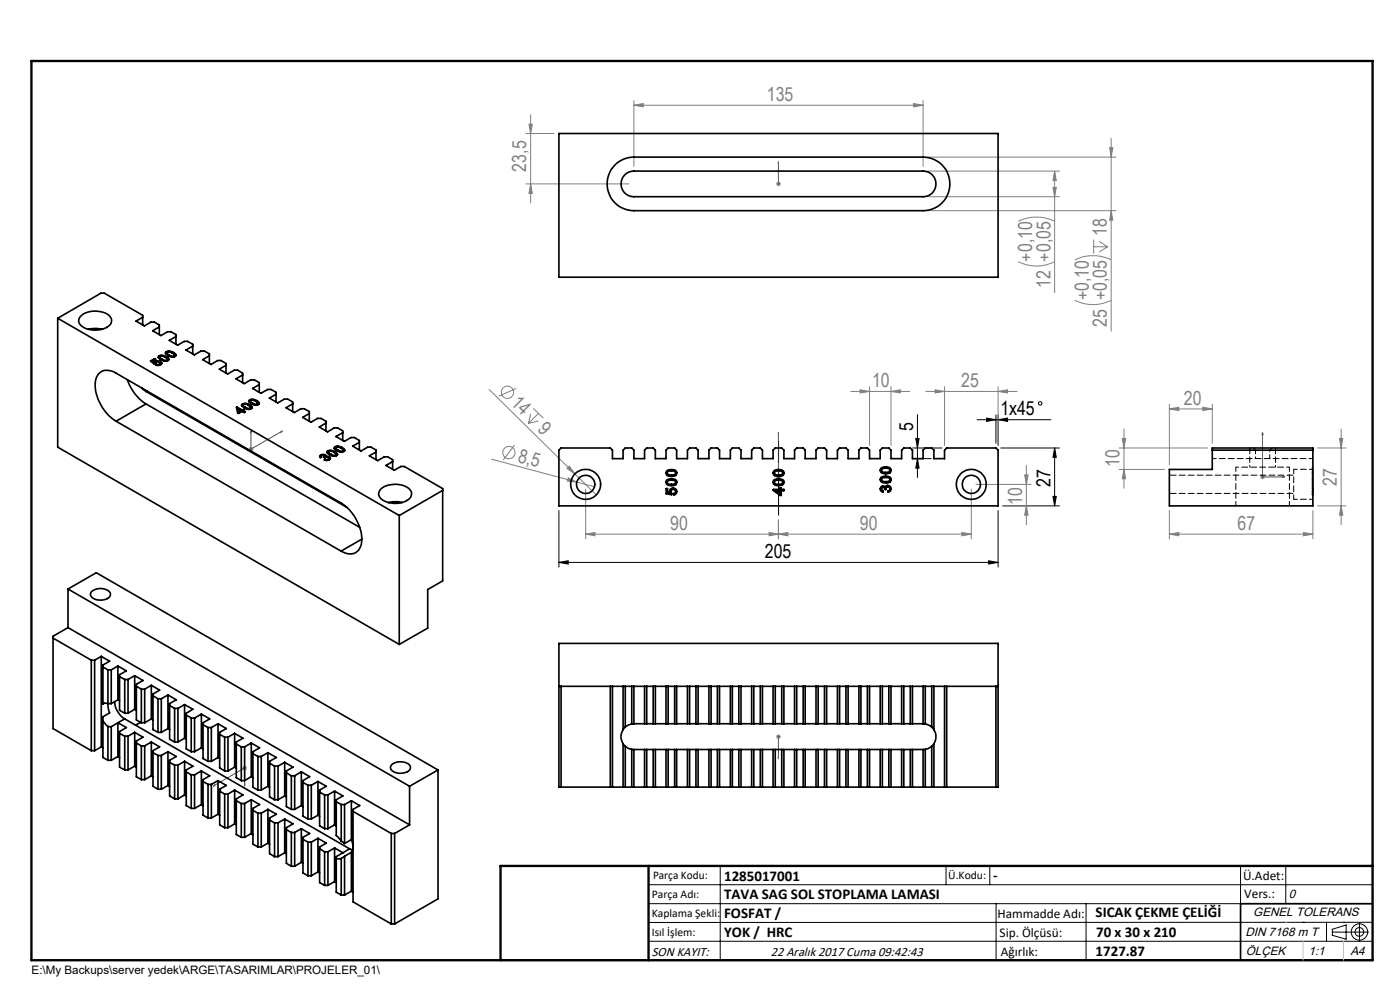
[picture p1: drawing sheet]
<svg xmlns="http://www.w3.org/2000/svg" width="297mm" height="210mm" viewBox="0 0 297 210" stroke-linecap="round" stroke-linejoin="round" font-family="sans-serif">
<g fill="none" stroke="#000" stroke-width=".21">
<path d="M193.6 97.3h4M193.6 95h6.2M194.3 93h.7l-.4 2zM194.6 87.9v13.4M194.6 97.3l.4 2h-.7zM207.3 89h15.7M209.3 88.7l2 .3-2 .4zM211.3 88v6M211.7 89l2-.3v.7zM211.7 88v6.5M212.3 95h12.5M223.7 95v12.3"/>
<path d="M223.7 95l.4 2h-.7zM118.6 119.3l1.9-.4v.8zM118.6 108.3v12M118.6 119.3h93.1M209.7 118.9l2 .4-2 .4zM211.7 108.3v12M212.7 107.3h12.1M223.4 105.3h.7l-.4 2zM137.6 187.7h153.6M137.6 191.7h153.6M137.6 199.7h153.6M152.8 183.7v20"/>
<path d="M200.7 183.7v4M210 183.7v4M211.3 191.7v12M230.4 191.7v12M263.2 183.7v20M272.8 183.7v8M276.4 195.6h.1M281.4 195.6v4.1M282.6 197.7h7.8M282.6 197.1l3-.9v3l-3-.8zM285 195.6h.1M288.4 195.8v3.8"/>
<path d="M291.2 195.6l-153.6 .1"/>
<circle cx="220.7" cy="85.6" r=".37"/>
<circle cx="288.4" cy="197.7" r="1.74"/>
<circle cx="288.4" cy="197.7" r=".93"/>
</g>
<g fill="none" stroke="#808080" stroke-width=".21">
<path d="M111.5 39h22M111.5 28.3h6M112.2 26.3h.7l-.3 2zM112.6 39l.3 2h-.7zM112.6 24.3v18.7M134.5 22.3l2-.3v.7zM134.5 21.3v14M134.5 22.3h61.3M164.6 39h1.1M164.8 38.7l.7 .7M165.1 38.5v1M165.5 38.7l-.7 .7"/>
<path d="M193.8 22l2 .3-2 .4zM195.8 21.3v14M196.9 36.3h27.9M196.9 33.3h39.8M223.4 39.7h.7l-.4 2zM223.7 36.3l.4 2h-.7zM223.7 36.3v25.8M235.4 31.3h.7l-.4 2zM235.7 29.3v41M196.9 41.7h27.9M196.9 44.7h39.8M216 55.5a8.6 8.6 0 0 0 7.7 0"/>
<path d="M216 46.9a8.9 8.9 0 0 1 7.7 0M228 55.1a8.9 8.9 0 0 1 7.7 0M232 50.8v3M232 52.3h3M233.2 51.2l1.8 1.1M235 52.3l-1.8 1.1M235.7 44.7l.4 2h-.7zM228 63.7a8.6 8.6 0 0 0 7.7 0M52.7 95.3h1.1M52.9 94.9l.7 .7M53.2 94.8v1M53.6 94.9l-.7 .7"/>
<path d="M103.8 82.6l18.2 17.9M104.2 97.4l18.2 4.9M109.1 94.4l-2.3 3.2M109.5 82.4l-3.7 1.6M112.6 87.8l-.5 2M113.1 86.6l2.2 2.1M114.2 89.3l-2.1 .5M114.2 87.7l-2.1 2.1M120.3 99.4l.5-.5 1.2 1.6zM180.5 83h12.5M182.5 82.7l2 .3-2 .4zM184.5 82v12.5"/>
<path d="M189 83l2-.3v.7zM189 82v12.5M196.4 83h19.4M198.4 82.7l2 .3-2 .4zM200.4 82v12.5M211.7 83l2-.3v.7zM211.7 82v12.5M217.7 98.7v12.6M237.4 95h18.8M237.4 99.6h9.7M238.1 93h.7l-.4 2zM238.4 99.6l.4 2h-.7z"/>
<path d="M238.4 91v12.6M248.1 86.7l2-.3v.7zM248.1 85.8v12.8M248.1 86.7h9.1M255.2 86.4l2 .3-2 .4zM257.2 85.8v8.2M279.5 95h6M284.2 93h.7l-.4 2zM284.5 91v20.3M120.5 101.4l1.9 .9-2-.2zM122 100.5l4.5 4.5M122.4 102.3l3.7 .9"/>
<path d="M124.2 113.3l2-.3v.7zM124.2 113.3h81.9M124.2 103.7v10.6M163.2 113l1.9 .3-1.9 .4zM164.6 101.2h1.1M164.8 100.8l.7 .7M165.1 100.6v1.1M165.1 113.3l2-.3v.7zM165.1 110.3v4M165.5 100.8l-.7 .7M204 113l2.1 .3-2.1 .4zM206.1 103.7v10.6"/>
<path d="M207 102.8h11.8M212.7 107.3h6.1M217.4 100.7h.7l-.4 2.1zM217.7 107.3l.4 2h-.7zM248.1 113.3l2-.3v.7zM248.1 108.3v6M248.1 113.3h30.4M267.3 101.2h1M267.5 100.8l.7 .7M267.8 100.6v1.1M268.2 100.8l-.7 .7M276.5 113l2 .3-2 .4z"/>
<path d="M278.5 108.3v6M279.5 107.3h6M284.5 107.3l.4 2h-.7zM164.6 156.3h1.1M164.8 155.9l.7 .7M165.1 155.8v1M165.5 155.9l-.7 .7M51.4 162.9h1M51.5 162.6l.7 .7M51.9 162.4v1M52.2 162.6l-.7 .7"/>
<circle cx="107.7" cy="83.2" r="1.3"/>
<circle cx="108" cy="96" r="1.3"/>
</g>
<g fill="none" stroke="#00f" stroke-width=".21">
<path d="M165.1 34.3v.5v-.5M165.1 38.9v.2zM165.1 39h.1M165.1 34.3v4.7M53.2 91.4l.1 .3-.1 .2zM53.2 91.4v3.9l6.7-3.9M59.6 91.5l.3-.1-.3 .3zM165.1 91.7v.5v-.5M165.1 91.7v9.5M267.8 91.7l.2 .5h-.3zM267.8 91.7v9.5h4.8M165.1 101v.3z"/>
<path d="M165.1 101.2h.1M272.1 101l.5 .2-.5 .1zM165.1 156.1v.3zM165.1 156.3h.1M165.1 156.3v4.7M45.2 166.7l.4-.2v.2zM45.2 166.7l6.7-3.8v3.8M51.8 166.4l.2-.1-.1 .4zM165.1 161v-.5v.5"/>
</g>
<path d="M165.2 109.3v-15.8" fill="none" stroke="#000" stroke-width=".21" stroke-dasharray="15.2 1.3 1.3 1.3" stroke-dashoffset="7.9"/>
<path d="M291.2 191.7h-28v12M106.2 203.7h185" fill="none" stroke="#000" stroke-width=".35"/>
<path d="M6.7 12.9h284.5v190.8h-284.5zM137.6 183.7v20M291.2 183.7h-185v20" fill="none" stroke="#000" stroke-width=".5"/>
<path d="M272.8 195.6h.1M276.4 199.7v4M285 199.7v4" fill="none" stroke="#c0c0c0" stroke-width=".21"/>
<g fill="#00f">
<path d="M165.1 101v.3zM165.1 91.7v.5z"/>
<path d="M165.1 34.3v.5zM165.1 38.9v.2z"/>
<path d="M165.1 160.5v.5zM165.1 156.1v.3zM51.8 166.4l.1 .3 .1-.4zM45.2 166.7h.4v-.2zM53.2 91.4v.5l.1-.2zM59.6 91.5v.2l.3-.3zM272.1 101l.5 .2-.5 .1zM267.8 91.7l.2 .5h-.3z"/>
</g>
<g fill="#000">
<path d="M194.6 97.3l.4 2h-.7zM194.3 93h.7l-.4 2z"/>
<path d="M209.3 88.7l2 .3-2 .4zM211.7 89l2-.3v.7z"/>
<path d="M223.7 95l.4 2h-.7zM223.4 105.3h.7l-.4 2z"/>
<path d="M118.6 119.3l1.9-.4v.8zM209.7 118.9l2 .4-2 .4z"/>
</g>
<g fill="#808080">
<path d="M120.3 99.4l.5-.5 1.2 1.6z"/>
<path d="M120.5 101.4l1.9 .9-2-.2z"/>
<path d="M276.5 113l2 .3-2 .4zM248.1 113.3l2-.3v.7z"/>
<path d="M211.7 83l2-.3v.7zM198.4 82.7l2 .3-2 .4zM189 83l2-.3v.7zM182.5 82.7l2 .3-2 .4z"/>
<path d="M124.2 113.3l2-.3v.7zM163.2 113l1.9 .3-1.9 .4zM165.1 113.3l2-.3v.7zM204 113l2.1 .3-2.1 .4z"/>
<path d="M248.1 86.7l2-.3v.7zM255.2 86.4l2 .3-2 .4z"/>
<path d="M217.4 100.7h.7l-.4 2.1zM217.7 107.3l.4 2h-.7zM112.2 26.3h.7l-.3 2zM112.6 39l.3 2h-.7zM223.7 36.3l.4 2h-.7zM223.4 39.7h.7l-.4 2zM235.4 31.3h.7l-.4 2zM235.7 44.7l.4 2h-.7zM284.2 93h.7l-.4 2zM284.5 107.3l.4 2h-.7zM238.1 93h.7l-.4 2zM238.4 99.6l.4 2h-.7z"/>
<path d="M134.5 22.3l2-.3v.7zM193.8 22l2 .3-2 .4z"/>
</g>
<g fill="none" stroke="#000" stroke-width=".35">
<path d="M118.6 28.3h93.1v30.5h-93.1zM130.5 35l1.5-1.1 1.2-.4 1.3-.2h61.3a5.7 5.7 0 0 1 5.7 5.7 5.7 5.7 0 0 1-5.7 5.7h-61.3a5.7 5.7 0 0 1-5.3-3.5 5.7 5.7 0 0 1 1.3-6.2zM132.8 36.9l.8-.5 .9-.1h61.3a2.72 2.72 0 0 1 2.8 2.7 2.72 2.72 0 0 1-2.8 2.7h-61.3a2.72 2.72 0 0 1-2.6-1.8 2.72 2.72 0 0 1 .9-3zM12.2 67.5l72.5 41.9M12.2 67.5l9.2-5.3h.7l8.2 4.7v2M12.2 67.5v27.4l72.5 41.8M17.3 66.9a5.1 5.1 0 0 1 5.9 .1 1.58 1.58 0 0 1 .4 1.6 1.58 1.58 0 0 1-1.3 1 4.8 4.8 0 0 1-5.4-1l-.2-.8zM18.7 69.8l1.5-.1 1.5 .1M30.3 67.3l-1.4 .8 1.7 1 1.4-.8h.7l1.1 .6v2.1M32.3 76.6l.4 .3M32.3 76.6l.4 .4M32.7 76.9v.1"/>
<path d="M32.8 76.1l.2 .1-.7 .4M32.8 76.1l-.9 .5 .8 .6 .2-.1M32.8 76.2l-.8 .5M32.8 76.2l.1 .1M32.8 76.1v.1M32.9 76.7l.6-.2 .5 .2M32.9 76.7l-.2 .2M32.9 77.1a.56 .56 0 0 1 .6-.4 .56 .56 0 0 1 .5 .4l-.2 .2M32.9 76.8l-.2 .2M32.9 76.8a.99 .99 0 0 1 1.1 0M32.9 76.7v.1M32.9 77v.1"/>
<path d="M33.2 77.3h.6M33.2 77.4h.6M33.2 77.4l-.1 .1M33.2 77.3v.1M33.8 75.5l-.2 .2a1.53 1.53 0 0 0 2.2 .6 .6 .6 0 0 0-.5-.6M33.8 75.5l.6-.2 .9 .4M33.8 75.6l-.2 .3M33.8 75.6l.6-.1 .9 .3M33.8 69.3l-1.4 .9 1.7 1 1.5-.8h.7l1 .6v2M33.8 75.5v.1M33.8 77.3v.1M33.9 75.7l.1 .4 .4 .2"/>
<path d="M34 76.7l.3 .3M34 77.1l-.2 .3M34 76.8l.3 .3v-.1M34 76.7v.1M34.3 77a.87 .87 0 0 1-1.3 .4l.2-.1M34.4 76.3l.7 .3 .3-.1M34.4 76.2l-.5-.4a.67 .67 0 0 1 1.1 0l.5 .3-.1 .3M34.4 76.2l.6 .2h.4M34.4 76.2v.1M35.3 75.8l.5 .5M35.3 75.7v.1M35.3 74.6l-.2 .2a1.53 1.53 0 0 0 2.2 .6 .6 .6 0 0 0-.5-.6"/>
<path d="M35.3 74.6l.6-.1 .9 .3M35.3 74.7l-.2 .3M35.3 74.7l.6-.1 .9 .3M35.3 74.6v.1M35.4 76.4v.1M35.4 74.9l.1 .3 .4 .2M35.5 76.3l-.1 .2M35.5 76.2v.2M35.9 75.4l.6 .3 .4-.1M35.9 75.3l-.5-.4a.67 .67 0 0 1 1.1 0l.5 .4-.1 .2M35.9 75.3l.6 .3 .4-.1M35.9 75.3v.1"/>
<path d="M36.8 74.9l.5 .6M36.8 74.8v.1M36.9 75.5v.1M37 75.3l-.1 .3M37.3 71.4l-1.4 .8 1.8 1 1.4-.8h.7l1.1 .6v2.1M40.9 73.4l-1.5 .9 1.8 1 1.5-.8h.7l1 .6v2M44.4 75.5l-1.4 .8 1.8 1 1.4-.8h.7l1 .6v2.1M47.9 77.5l-1.4 .8 1.8 1 1.4-.8h.7l1.1 .7v2M51.5 79.5l-1.4 .9 1.7 1 1.4-.8h.7l1.1 .6v2M24.6 89.4a9.4 9.4 0 0 1-4.3-8.8 2.52 2.52 0 0 1 3.8-1.7l48.3 27.8a9.5 9.5 0 0 1 4.3 8.7 2.47 2.47 0 0 1-3.9 1.7l-.4-.2M24.6 89.4l47.8 27.5M27 80.5a9.9 9.9 0 0 0 4 5.2"/>
<path d="M30.1 82.3l.9 .7M31 83l42.6 24.6M31 85.7l45.3 26.2M31 85.7l-6.4 3.7M31.2 82.9l-.2 .1M50.3 86.4l1.1 .6M50.3 86.4l-.1 .1 .2 1.1 .2 .1 .8-.4 .4 .2 .3-.1-.5-.3M50.3 86.5l-.1 .1M50.3 86.5l1.1 .6M50.3 86.4v.1M50.6 86.8l.1 .7M50.6 86.8v.1"/>
<path d="M50.6 86.8l.6 .3M51.2 87.1l-.5 .4M51.4 87v.1M51.5 85.7l-.2 .2a1.49 1.49 0 0 0 2.2 .6 .6 .6 0 0 0-.5-.6M51.5 85.7l.5-.2 1 .4M51.5 85.8l-.2 .3M51.5 85.8l.5-.1 1 .3M51.5 85.7v.1M51.6 85.9v.3l.4 .3M51.6 86.9l.3 .1-.3 .1M51.6 86.9l-.2 .1M51.6 87l-.2 .1"/>
<path d="M51.6 87l.2 .1M51.6 87.1l.4 .3M51.6 86.9v.1M52 86.5l.6 .3 .5-.1M52 86.4l.8 .3 .3-.1M52 86.4l-.4-.4a.67 .67 0 0 1 1.1 0l.5 .4-.1 .2M52 86.4v.1M53 86l.5 .5M53 85.9v.1M53 84.8l-.2 .2a1.49 1.49 0 0 0 2.2 .6 .6 .6 0 0 0-.5-.6M53 84.8l.6-.1 .9 .3M53 84.9l-.2 .3"/>
<path d="M53 84.9l.6-.1 .9 .3M53 84.8v.1M53.1 86.6v.1M53.1 85l.1 .4 .4 .2M53.2 86.4l-.1 .3M53.6 85.6l.6 .3 .4-.1M53.6 85.5l-.3-.1a.33 .33 0 0 1-.1-.6 .33 .33 0 0 1 .6 .1l.8 .5 .1 .1-.1 .2M53.6 85.5l.6 .3 .4-.1M53.6 85.5v.1M54.5 85.1l.5 .6M54.5 85v.1M54.6 85.7v.1"/>
<path d="M54.7 85.6l-.1 .2M54.7 85.5v.2M55 81.6l-1.4 .8 1.8 1 1.4-.8h.7l1.1 .6v2.1M58.6 83.6l-1.5 .8 1.8 1.1 1.4-.8h.7l1.1 .6v2M62.1 85.7l-1.4 .8 1.7 1 1.5-.8h.7l1 .6v2.1M65.6 87.7l-1.4 .8 1.8 1.1 1.4-.8h.7l1 .6v2M68.1 96.5l-.3 .4 .2 .2 .2-.2a.34 .34 0 0 1 .3-.4 .34 .34 0 0 1 .3 .4l-.1 .1M68.1 96.7l-.3 .2M68.1 96.5v.2M68.1 96.8l.1 .2M68.7 97l.2 .1a.54 .54 0 0 1 .9 .2l-.2 .1M68.7 97h.1"/>
<path d="M68.9 96.9l-.1 .1M68.9 96.8v.1M69 96.5l.1 .3M69 96.5l-.4-.1-.5 .1M69 97.4h.6M69 97.5h.6M69 96.6l-.4-.1-.5 .2M69 96.6l.1 .3M69 97.5l-.1 .1M69 96.5v.1M69 97.4v.1M69.1 96.8l.8 .1"/>
<path d="M69.1 96.8l.8 .2M69.1 89.7l-1.4 .9 1.8 1 1.4-.8h.7l1.1 .6v2M69.6 95.6l-.2 .2a1.47 1.47 0 0 0 2.2 .6l-.1-.2-.5-.4M69.6 95.6l.6-.1 .8 .3M69.6 95.7l-.2 .3M69.6 95.7l.6-.1 .8 .3M69.6 95.6v.1M69.6 97.4v.1M69.7 95.9l.1 .3 .4 .2M69.8 97.2l-.2 .3M69.9 96.9l.2 .2-.1 .3-.4 .2h-.8l.2-.2M69.9 97l.2 .3"/>
<path d="M69.9 96.9v.1M70.2 96.4l.6 .3h.4M70.2 96.3l-.5-.4a1 1 0 0 1 1.5 .3v.3M70.2 96.3l.7 .3 .3-.1M70.2 96.3v.1M71 95.9l.6 .6M71 95.8v.1M71.1 94.7l-.2 .3a1.47 1.47 0 0 0 2.2 .6v-.3l-.5-.4M71.1 94.7l.6-.1 .9 .3M71.1 94.9l-.2 .2M71.1 94.9l.6-.2 .9 .4M71.1 94.7v.2"/>
<path d="M71.2 95.2l.5 .4M71.2 95v.2M71.2 96.5v.2M71.2 95.1v.1M71.3 96.5l-.1 .2M71.3 96.4v.1M71.7 95.6l.6 .2h.4M71.7 95.5l-.5-.4a1 1 0 0 1 1.5 .2v.4M71.7 95.5l.7 .2h.3M71.7 95.5v.1M72.6 95.1l.5 .5M72.6 94.9v.2"/>
<path d="M72.7 95.7v.1M72.7 91.8l-1.4 .8 1.8 1 1.4-.8h.7l1 .6v2.1M72.8 95.5l-.1 .3M76.2 93.8l-1.4 .8 1.8 1.1 1.4-.8h.7l1.1 .6v2M79.8 95.9l-1.4 .8 1.7 1 1.4-.8h.7l1.1 .6v2M83.3 97.9l-1.4 .8 1.7 1.1 1.5-.9h.7l8.1 4.7v19.6l-3.2 1.9v8.1l-6 3.5M119 95h10.5l.4 .5v1.8h2.3v-1.8l.4-.5h1.4l.5 .5v1.8h2.2v-1.8l.5-.5h1.4l.4 .5v1.8h2.3v-1.8l.4-.5h1.4l.4 .5v1.8h2.3v-1.8l.5-.5h1.3l.5 .5v1.8h2.3v-1.8l.4-.5h1.4l.4 .5v1.8h2.3v-1.8l.5-.5h1.3l.5 .5v1.8h2.3v-1.8l.4-.5h1.4l.4 .5v1.8h2.3v-1.8l.5-.5h1.3l.5 .5v1.8h2.3v-1.8l.4-.5h1.4l.4 .5v1.8h2.3v-1.8l.5-.5h1.3l.5 .5v1.8h2.3v-1.8l.4-.5h1.4l.4 .5v1.8h2.3v-1.8l.4-.5h1.4l.5 .5v1.8h2.2v-1.8l.5-.5h1.4l.4 .5v1.8h2.3v-1.8l.4-.5h1.4l.5 .5v1.8h2.2v-1.8l.5-.5h1.4l.4 .5v1.8h2.3v-1.8l.4-.5h10.5l.4 .5v11.8h-93.1v-11.8zM141.5 99.8a1.5 1.5 0 0 1 2.1 .3 .84 .84 0 0 1-1.1 1 .81 .81 0 0 1-.9-.1 .81 .81 0 0 1-.3-.9zM164.1 100a1.59 1.59 0 0 1 2.2 .1 .84 .84 0 0 1-1.1 1 .84 .84 0 0 1-1.2-1zM186.8 99.4a1.36 1.36 0 0 1 2.3 .4 1.11 1.11 0 0 1-1.6 .7l-.7-.4zM187.1 99.5a1.19 1.19 0 0 1 1.7 .3 .95 .95 0 0 1-1.4 .3l-.4-.1zM248.1 99.6h9.1v-4.6h21.3v12.3h-30.4z"/>
<path d="M257.2 95.5h21.3M76.8 114.4l-4.4 2.5M80.9 103.7a4.9 4.9 0 0 1 6.2 .3 1.61 1.61 0 0 1-1.2 2.4 5.2 5.2 0 0 1-5.2-.8l-.2-.2a1.33 1.33 0 0 1 .4-1.7zM82.4 106.6l1-.2 1.9 .2M84.7 109.4v27.3M93.9 104l-9.2 5.4M141.3 103.6h.3v.9l.6 .1a.75 .75 0 0 1 .6-1.1 .75 .75 0 0 1 .7 1.1l-.3 .3-.3 .1v-.3a.48 .48 0 0 0 .3-.7 .48 .48 0 0 0-.8-.1 .48 .48 0 0 0 .1 .8v.2l-1.2-.2zM141.5 101.8a1.6 1.6 0 0 1 2.1 .3 .84 .84 0 0 1-1.1 .9 .8 .8 0 0 1-1-.2 .8 .8 0 0 1 0-1zM141.6 100.1a1.25 1.25 0 0 1 1.7 .2 1.07 1.07 0 0 1-1.6 .3l-.2-.3zM141.7 101.9a1.59 1.59 0 0 1 1.6 .3v.2a1.38 1.38 0 0 1-1.7 .1v-.3zM164 103.8h1.5v-.3h.2v.3h.6v.3h-.6v1h-.2l-1.5-1.1zM164.1 101.9a1.59 1.59 0 0 1 2.2 .2 .84 .84 0 0 1-1.1 .9 .8 .8 0 0 1-1-.2 .8 .8 0 0 1-.1-.9z"/>
<path d="M164.4 100.1a1.22 1.22 0 0 1 1.7 .2 1.07 1.07 0 0 1-1.7 .3zM164.4 102.1a1.44 1.44 0 0 1 1.6 .1v.2a1.35 1.35 0 0 1-1.7 .1zM164.6 104.1h.9v.6zM186.8 101.3a1.59 1.59 0 0 1 2.2 .2 .81 .81 0 0 1-.3 .8 .81 .81 0 0 1-.8 .1 .8 .8 0 0 1-.9-.1 .8 .8 0 0 1-.2-1zM186.9 103.2l.4-.1 .5 .3a.7 .7 0 0 1 1.2 0 .7 .7 0 0 1-.6 1v-.3a.44 .44 0 0 0 .4-.5 .44 .44 0 0 0-.6-.3 .44 .44 0 0 0-.3 .5h-.2a.35 .35 0 0 0-.4-.4 .35 .35 0 0 0-.3 .4 .35 .35 0 0 0 .4 .3l-.1 .3a.68 .68 0 0 1-.5-.5 .68 .68 0 0 1 .1-.7zM187.1 101.5a1.45 1.45 0 0 1 1.7 .1v.3a1.42 1.42 0 0 1-1.8 0zM187.7 103.8h.1M11.3 135.4l8.1 4.6M14.4 124.9l72.5 41.9M14.4 124.9l6-3.4 72.5 41.8M14.4 124.9v8.2M14.4 133.1l72.5 41.9"/>
<path d="M14.4 133.1l-3.1 1.9v19.5l8.1 4.7M19.4 125.5a2.84 2.84 0 0 1 4 .4 1.46 1.46 0 0 1-1.6 1.4 2.28 2.28 0 0 1-2.6-1.1zM21.5 139.2l1.7 1.1-1.4 .8v8.2M21.5 139.2l-1.4 .8M21.5 139.2v19.2M118.6 136.5h93.1v30.5h-93.1zM19.4 140h.7M19.4 140v19.2M19.4 159.2h.7M20.1 140v19.2M21.5 158.4l.3 .2M21.5 158.4l-1.4 .8"/>
<path d="M21.8 149.3l.5-.2 .6 .2M21.8 152.9l1.1 1.2M21.8 141.5l1.1 .6M21.8 152.9v7.8l1.1 .6M22.1 149.2l-.3 .1M22.9 154.1l.7 .1M22.9 142.1h.7M22.9 142.1v7.2M22.9 154.1v7.2M22.9 149.3v.7l.3 1.2-1.4 .8v.9M23.6 149.3h-.7M23.6 142.1v7.2"/>
<path d="M23.6 154.2v7.1M24.3 148.8a4.7 4.7 0 0 0 2.2 3.7M25 141.3l1.8 1-1.4 .8v7.6l1.1 .6M25 153.3l1.8 1-1.4 .9v7.5l1.1 .6M25 141.3l-1.4 .8M25 141.3v7.1M25 153.3v7.2M25 148.4l.4 .2M25 148.4l-1.4 .9M25 153.3l-1.4 .9M25.4 143.5l1.1 .6M25.4 155.6l1.1 .6"/>
<path d="M26.5 144.1h.7M26.5 156.2h.7M26.5 152.5l-1.5 .8M26.5 152.5l47.7 27.5M26.5 144.1v7.2M26.5 156.2v7.1M26.5 151.3h.7M27.2 144.1v7.2M27.2 156.2v7.1M28.6 143.3l1.7 1-1.4 .9v7.5l1.1 .6M28.6 155.4l1.7 1-1.4 .8v7.6l1.1 .6M28.6 143.3l-1.4 .8"/>
<path d="M28.6 155.4l-1.4 .8M28.6 143.3v7.2M28.6 155.4v7.1M28.6 150.5l.3 .2M28.6 150.5l-1.4 .8M28.9 145.6l1.1 .6M28.9 157.6l1.1 .6M29.8 153.2l-1 .6M30 146.2h.7M30 158.2h.7M30 146.2v7.1M30 158.2v7.2"/>
<path d="M30 153.3h.7M30.7 146.2v7.1M30.7 158.2v7.2M32.1 145.4l1.8 1-1.4 .8v7.6l1 .6M32.1 157.4l1.8 1-1.4 .8v7.6l1 .6M32.1 145.4l-1.4 .8M32.1 157.4l-1.4 .8M32.1 145.4v7.1M32.1 157.4v7.2M32.1 152.5l.4 .2M32.1 152.5l-1.4 .8M32.5 147.6l1 .6"/>
<path d="M32.5 159.7l1 .6M33.5 148.2h.7M33.5 148.2v7.2M33.5 155.4h.7M34.2 148.2v7.2M35.6 147.4l1.8 1-1.4 .9v7.5l1 .6M35.6 159.4l1.8 1.1-1.4 .8v7.5l1 .7M35.6 147.4l-1.4 .8M35.6 159.4l-1.4 .9M35.6 147.4v7.1M35.6 159.4v7.2M35.6 154.5l.4 .3"/>
<path d="M35.6 154.5l-1.4 .9M36 149.6l1 .7M37 150.3h.7M37 150.3v7.1M37 157.4h.7M37.7 150.3v7.1M39.2 149.5l1.7 1-1.4 .8v7.5l1.1 .6M39.2 149.5l-1.5 .8M39.2 149.5v7.1M39.2 156.6l.3 .2M39.2 156.6l-1.5 .8M39.5 151.7l1.1 .6"/>
<path d="M40.6 152.3h.7M40.6 152.3v7.1M40.6 159.4h.7M41.3 152.3v7.1M42.7 151.5l1.8 1-1.4 .8v7.6l1 .6M42.7 151.5l-1.4 .8M42.7 151.5v7.1M42.7 158.6l.4 .2M42.7 158.6l-1.4 .8M43.1 153.7l1 .6M44.1 154.3h.7M44.1 154.3v7.2"/>
<path d="M44.8 154.3v7.2M46.2 153.5l1.8 1-1.4 .9v7.5l1.1 .6M46.2 153.5l-1.4 .8M46.2 153.5v7.2M46.6 155.8l1.1 .6M47.7 156.4h.7M47.7 156.4v7.1M48.4 156.4v7.1M49.8 155.6l1.7 1-1.4 .8v7.6l1.1 .6M49.8 155.6l-1.4 .8M49.8 155.6v7.1M50.1 157.8l1.1 .6"/>
<path d="M51.2 158.4h.7M51.2 158.4v7.2M51.9 158.4v7.2M53.3 157.6l1.8 1-1.4 .8v7.6l1 .6M53.3 157.6l-1.4 .8M53.3 157.6v7.1M53.7 159.9l1 .6M56.8 159.7l1.8 1-1.4 .8v7.5l1 .6M56.8 159.7l-1.4 .8M56.8 159.7v7.1M118.6 145.6h93.1M119 145.6v21.4"/>
<path d="M129.5 145.6v21.4M129.9 145.6v21.4M132.2 157.8l.4 .5M132.2 154.8a2.68 2.68 0 0 0 0 3M132.2 145.6v9.2M132.2 157.8v9.2M132.6 154.2l-.4 .6M132.6 158.3l.9 .5 .5 .2M132.6 145.6v8.6M132.6 158.3v8.7M134 153.6l-.7 .2-.7 .4M134 159h.5"/>
<path d="M134 145.6v8M134 159v8M134.5 153.5l-.5 .1M134.5 145.6v7.9M134.5 159v8M134.5 153.5h61.3M134.5 159h61.3M136.7 145.6v7.9M136.7 159v8M137.2 145.6v7.9M137.2 159v8M138.6 145.6v7.9"/>
<path d="M138.6 159v8M139 145.6v7.9M139 159v8M141.3 145.6v7.9M141.3 159v8M141.7 145.6v7.9M141.7 159v8M143.1 145.6v7.9M143.1 159v8M143.5 145.6v7.9M143.5 159v8M145.8 145.6v7.9"/>
<path d="M145.8 159v8M146.3 145.6v7.9M146.3 159v8M147.6 145.6v7.9M147.6 159v8M148.1 145.6v7.9M148.1 159v8M150.4 145.6v7.9M150.4 159v8M150.8 145.6v7.9M150.8 159v8M152.2 145.6v7.9"/>
<path d="M152.2 159v8M152.6 145.6v7.9M152.6 159v8M154.9 145.6v7.9M154.9 159v8M155.4 145.6v7.9M155.4 159v8M156.7 145.6v7.9M156.7 159v8M157.2 145.6v7.9M157.2 159v8M159.5 145.6v7.9"/>
<path d="M159.5 159v8M159.9 145.6v7.9M159.9 159v8M161.3 145.6v7.9M161.3 159v8M161.7 145.6v7.9M161.7 159v8M164 145.6v7.9M164 159v8M164.5 145.6v7.9M164.5 159v8M165.8 145.6v7.9"/>
<path d="M165.8 159v8M166.3 145.6v7.9M166.3 159v8M168.6 145.6v7.9M168.6 159v8M169 145.6v7.9M169 159v8M170.4 145.6v7.9M170.4 159v8M170.8 145.6v7.9M170.8 159v8M173.1 145.6v7.9"/>
<path d="M173.1 159v8M173.6 145.6v7.9M173.6 159v8M174.9 145.6v7.9M174.9 159v8M175.4 145.6v7.9M175.4 159v8M177.7 145.6v7.9M177.7 159v8M178.1 145.6v7.9M178.1 159v8M179.5 145.6v7.9"/>
<path d="M179.5 159v8M179.9 145.6v7.9M179.9 159v8M182.2 145.6v7.9M182.2 159v8M182.6 145.6v7.9M182.6 159v8M184 145.6v7.9M184 159v8M184.5 145.6v7.9M184.5 159v8M186.7 145.6v7.9"/>
<path d="M186.7 159v8M187.2 145.6v7.9M187.2 159v8M188.6 145.6v7.9M188.6 159v8M189 145.6v7.9M189 159v8M191.3 145.6v7.9M191.3 159v8M191.7 145.6v7.9M191.7 159v8M193.1 145.6v7.9"/>
<path d="M193.1 159v8M193.6 145.6v7.9M193.6 159v8M195.8 153.5l.5 .1M195.8 145.6v7.9M195.8 159v8M196.3 153.6l.7 .2 .7 .4M196.3 159h-.5M196.3 145.6v8M196.3 159v8M197.7 154.2l.4 .6M197.7 158.3l-.8 .5-.6 .2"/>
<path d="M197.7 145.6v8.6M197.7 158.3v8.7M198.1 157.8l-.4 .5M198.1 154.8a2.87 2.87 0 0 1 0 3M198.1 145.6v9.2M198.1 157.8v9.2M200.4 145.6v21.4M200.8 145.6v21.4M211.3 145.6v21.4M22.9 161.3h.7M25 160.5l.4 .2M25 160.5l-1.4 .8"/>
<path d="M26.5 163.3h.7M28.6 162.5l.3 .2M28.6 162.5l-1.4 .8M30 165.4h.7M32.1 164.6l.4 .2M32.1 164.6l-1.4 .8M33.5 160.3h.7M33.5 160.3v7.1M33.5 167.4h.7M34.2 160.3v7.1M35.6 166.6l.4 .2M35.6 166.6l-1.4 .8"/>
<path d="M36 161.7l1 .6M37 162.3h.7M37 162.3v7.2M37 169.5h.7M37.7 162.3v7.2M39.2 161.5l1.7 1-1.4 .8v7.6l1.1 .6M39.2 161.5l-1.5 .8M39.2 161.5v7.1M39.2 168.6l.3 .2M39.2 168.6l-1.5 .9M39.5 163.8l1.1 .6M40.6 164.4h.7"/>
<path d="M40.6 164.4v7.1M40.6 171.5h.7M41.3 164.4v7.1M42.7 163.5l1.8 1.1-1.4 .8v7.5l1 .6M42.7 163.5l-1.4 .9M42.7 163.5v7.2M42.7 170.7l.4 .2M42.7 170.7l-1.4 .8M43.1 165.8l1 .6M44.1 166.4h.7M44.1 166.4v7.1M44.1 161.5h.7"/>
<path d="M44.1 173.5h.7M44.8 166.4v7.1M46.2 165.6l1.8 1-1.4 .8v7.6l1.1 .6M46.2 165.6l-1.4 .8M46.2 165.6v7.1M46.2 160.7l.4 .2M46.2 160.7l-1.4 .8M46.2 172.7l.4 .2M46.2 172.7l-1.4 .8M46.6 167.8l1.1 .6M47.7 168.4h.7M47.7 168.4v7.2"/>
<path d="M47.7 163.5h.7M47.7 175.6h.7M48.4 168.4v7.2M49.8 167.6l1.7 1-1.4 .9v7.5l1.1 .6M49.8 167.6l-1.4 .8M49.8 167.6v7.2M49.8 162.7l.3 .2M49.8 162.7l-1.4 .8M49.8 174.8l.3 .2M49.8 174.8l-1.4 .8M50.1 169.9l1.1 .6M51.2 170.5h.7"/>
<path d="M51.2 170.5v7.1M51.2 165.6h.7M51.2 177.6h.7M51.9 170.5v7.1M53.3 169.6l1.8 1.1-1.4 .8v7.6l1 .6M53.3 169.6l-1.4 .9M53.3 169.6v7.2M53.3 164.7l.4 .3M53.3 164.7l-1.4 .9M53.3 176.8l.4 .2M53.3 176.8l-1.4 .8M53.7 171.9l1 .6"/>
<path d="M54.7 160.5h.7M54.7 172.5h.7M54.7 160.5v7.1M54.7 172.5v7.2M54.7 167.6h.7M54.7 179.7h.7M55.4 160.5v7.1M55.4 172.5v7.2M56.8 171.7l1.8 1-1.4 .8v7.6l1 .6M56.8 171.7l-1.4 .8M56.8 171.7v7.1M56.8 166.8l.4 .2"/>
<path d="M56.8 166.8l-1.4 .8M56.8 178.8l.4 .3M56.8 178.8l-1.4 .9M57.2 161.9l1 .6M57.2 173.9l1 .6M58.2 162.5h.8M58.2 174.5h.8M58.2 162.5v7.1M58.2 174.5v7.2M58.2 169.6h.8M59 162.5v7.1M59 174.5v7.2"/>
<path d="M60.4 161.7l1.8 1-1.5 .8v7.6l1.1 .6M60.4 173.7l1.8 1.1-1.5 .8v7.5l1.1 .7M60.4 161.7l-1.4 .8M60.4 173.7l-1.4 .8M60.4 161.7v7.1M60.4 173.7v7.2M60.4 168.8l.3 .2M60.4 168.8l-1.4 .8M60.7 163.9l1.1 .7M60.7 176l1.1 .6M61.8 164.6h.7M61.8 164.6v7.1"/>
<path d="M61.8 176.6v7.2M61.8 171.7h.7M61.8 176.6h.7M62.5 164.6v7.1M62.5 176.6v7.2M63.9 163.7l1.8 1-1.4 .9v7.5l1 .6M63.9 175.8l1.8 1-1.4 .8v7.6l1 .6M63.9 163.7l-1.4 .9M63.9 163.7v7.2M63.9 175.8v7.1M63.9 170.9l.4 .2M63.9 170.9l-1.4 .8"/>
<path d="M63.9 175.8l-1.4 .8M64.3 166l1 .6M64.3 178l1 .6M65.3 166.6h.7M65.3 166.6v7.1M65.3 178.6v7.2M65.3 173.7h.7M65.3 178.6h.7M66 166.6v7.1M66 178.6v7.2M67.5 165.8l1.7 1-1.4 .8v7.6l1.1 .6M67.5 177.8l1.7 1-1.4 .9v7.5l1.1 .6"/>
<path d="M67.5 165.8l-1.5 .8M67.5 172.9l.3 .2M67.5 165.8v7.1M67.5 177.8v7.2M67.5 172.9l-1.5 .8M67.5 177.8l-1.5 .8M67.8 168l1.1 .6M68.9 168.6h.7M68.9 168.6v7.2M68.9 175.8h.7M69.6 168.6v7.2M71 167.8l1.7 1-1.4 .8v7.6l1.1 1.2"/>
<path d="M71 167.8l-1.4 .8M71 175l.3 .2M71 167.8v7.2M71 179.9v7.1M71 175l-1.4 .8M71 179.9l1.7 1M71 179.9l-1.4 .8M71.3 170.1l1.1 .6M72.4 178.4l.7 .5M72.4 170.7h.7M72.4 170.7v7.7M73.1 170.7v8.2"/>
<path d="M74.5 178.1a2.67 2.67 0 0 1 0 2.7M74.5 169.9l1.8 1-1.4 .8v19.6l8.1 4.7M74.5 169.9l-1.4 .8M74.5 169.9v8.2M74.5 178.1l-1.4 .8M74.9 172.1l8.1 4.7M83 176.8v19.2M83 176.8h.7M83.1 162.2a3 3 0 0 1 3.9 .2 1.14 1.14 0 0 1-1.2 1.5 2.4 2.4 0 0 1-3-1zM83.7 176.8v19.2M86.9 175l-3.2 1.8M86.9 166.8v8.2"/>
<path d="M92.9 163.3v27.4l-9.2 5.3M92.9 163.3l-6 3.5M58.2 181.7h.8M60.4 180.9l.3 .2M60.4 180.9l-1.4 .8M61.8 183.8h.7M63.9 182.9l.4 .2M63.9 182.9l-1.4 .9M65.3 185.8h.7M67.5 185l.3 .2M67.5 185l-1.5 .8M67.8 180l1.1 .7"/>
<path d="M68.9 180.7v7.1M68.9 180.7h.7M68.9 187.8h.7M69.6 180.7v7.1M71 187l.3 .2M71 187l-1.4 .8M71.3 182.1l.6 .1 .5-.1M71.3 182.1v7.2l1.1 .6M72.4 182.1v7.8M72.4 189.9h.7M72.7 180.9l-1.4 .8v.4M73.1 181.6l-.7 .5"/>
<path d="M73.1 181.6v8.3M74.2 180l.6 .3M74.2 180l-1.5 .9M74.5 189l.4 .3M74.5 180.8v8.2M74.5 180.8l-1.4 .8M74.5 189l-1.4 .9M83 196h.7"/>
<circle cx="124.2" cy="102.7" r="1.94"/>
<circle cx="124.2" cy="102.8" r="3.2"/>
<circle cx="206.1" cy="102.8" r="3.2"/>
<circle cx="206.1" cy="102.7" r="1.93"/>
</g>
<path d="M265.8 95l.6 .5M269.4 95.5l.5-.5M274.4 99.5v6.4" fill="none" stroke="#000" stroke-width=".21" stroke-dasharray="1.3 .6" stroke-dashoffset=".3"/>
<path d="M257.2 97.3h21.3M262.2 99.1v8.2M273.5 99.1v8.2M278.4 99.7v-.7M278.4 102.3v-.8M278.4 103v-.7M278.4 100.3v-.7M278.4 101v-.7M278.4 101.7v-.7" fill="none" stroke="#000" stroke-width=".21" stroke-dasharray="1.3 .6" stroke-dashoffset=".4"/>
<path d="M273.5 99.1h-11.3" fill="none" stroke="#000" stroke-width=".21" stroke-dasharray="1.3 .6" stroke-dashoffset=".7"/>
<path d="M265.1 97.3v-1.8M265.1 99.1v-1.8M266.4 97.3v-1.8M269.4 95.5v1.8M270.6 99.1v-1.8M270.6 97.3v-1.8" fill="none" stroke="#000" stroke-width=".21" stroke-dasharray="1.3 .6" stroke-dashoffset=".9"/>
<g fill="none" stroke="#000" stroke-width=".21" stroke-dasharray="1.3 .6">
<path d="M265.1 95.5l.1-.5M265.1 95v.5M270.5 95l.1 .5M270.6 95.5v-.5M278.4 99.9h.1M278.4 99.6h.1M278.4 99.7h.1M278.4 99.8h.1M278.4 99.3h.1M278.4 99h.1M278.4 102.3h.1M278.4 100.3h.1"/>
<path d="M278.4 103.6h.1M278.4 104.7h.1M278.4 104.9v-.2M278.4 100.6h.1M278.4 102.6h.1M278.4 101.8h.1M278.4 104.5h.1M278.4 104.6h.1M278.4 102.7h.1M278.4 100.8h.1M278.4 104.2h.1M278.4 103.6v-.1"/>
<path d="M278.4 104.3h.1M278.4 103.8h.1M278.4 101.5h.1M278.4 101h.1M278.4 102.8h.1M278.4 103h.1M278.4 104.9h.1M278.4 103.7h.1M278.4 103.5h.1M278.4 105v-.1M278.4 105h.1M278.4 104h.1"/>
<path d="M278.4 105.1v-.1M278.4 104.1h.1M278.4 105.1h.1M278.4 103.5v-.4M278.4 100.5v-.1M278.4 102.4v-.1M278.4 101.7h.1M278.4 100.1h.1M278.4 102h.1M278.4 103.3h.1M278.4 101.3h.1M278.4 100.2h.1"/>
<path d="M278.4 102.1h.1M278.4 103.4h.1M278.4 103.1h.1M278.4 104.4h.1M278.4 103v-.1M278.4 100.5h.1M278.4 102.2h.1M278.4 102.4h.1M278.4 103.2h.1M278.4 102.9h.1"/>
</g>
<path d="M278.5 99.5h-4.1M274.4 105.9h4.1M278.4 104.7v-1.1" fill="none" stroke="#000" stroke-width=".21" stroke-dasharray="1.3 .6" stroke-dashoffset=".5"/>
<path d="M248.1 104.7h26.3M274.4 100.8h-26.3" fill="none" stroke="#000" stroke-width=".21" stroke-dasharray="1.3 .6" stroke-dashoffset="-.2"/>
<g font-size="4.1" fill="#808080">
<text x="162.7" y="21.4">135</text>
<text x="111.7" y="36.4" transform="rotate(-90 111.7 36.4)">23,5</text>
<text x="234.8" y="50" transform="rotate(-90 234.8 50)">18</text>
<text x="219" y="55.5" transform="rotate(-90 219 55.5)">+0,10</text>
<text x="222.8" y="61.1" transform="rotate(-90 222.8 61.1)">12 +0,05</text>
<text x="231" y="63.7" transform="rotate(-90 231 63.7)">+0,10</text>
<text x="234.8" y="69.3" transform="rotate(-90 234.8 69.3)">25 +0,05</text>
<text x="185" y="82.1">10</text>
<text x="203.9" y="82.1">25</text>
<text x="108.2" y="85.7" transform="rotate(44 108.2 85.7)">14</text>
<text x="251.2" y="85.8">20</text>
<text x="113.9" y="91.3" transform="rotate(44 113.9 91.3)">9</text>
<text x="109.7" y="97.9" transform="rotate(15 109.7 97.9)">8,5</text>
<text x="237.5" y="99" transform="rotate(-90 237.5 99)">10</text>
<text x="216.8" y="107.1" transform="rotate(-90 216.8 107.1)">10</text>
<text x="283.6" y="103" transform="rotate(-90 283.6 103)">27</text>
<text x="142.2" y="112.4">90</text>
<text x="182.4" y="112.4">90</text>
<text x="262.5" y="112.4">67</text>
</g>
<g font-size="4.1">
<text x="212.3" y="88.1">1x45</text>
<text x="193.7" y="91.3" transform="rotate(-90 193.7 91.3)">5</text>
<text x="222.8" y="103.4" transform="rotate(-90 222.8 103.4)">27</text>
<text x="162.3" y="118.4">205</text>
</g>
<g font-size="3.2">
<text x="153.6" y="186.8">1285017001</text>
<text x="153.6" y="190.8">TAVA SAG SOL STOPLAMA LAMASI</text>
<text x="210.7" y="186.6">-</text>
<text x="153.6" y="194.8">FOSFAT /</text>
<text x="232.4" y="194.5">SICAK ÇEKME ÇELİĞİ</text>
<text x="153.6" y="198.8">YOK / HRC</text>
<text x="232.4" y="202.8">1727.87</text>
<text x="232.5" y="198.8">70 x 30 x 210</text>
</g>
<g font-size="2.8">
<text x="263.7" y="186.7">Ü.Adet:</text>
<text x="263.9" y="190.5">Vers.:</text>
<text x="211.6" y="194.8">Hammadde Adı:</text>
<text x="138.3" y="202.8">SON KAYIT:</text>
<text x="163.6" y="202.8">22 Aralık 2017 Cuma 09:42:43</text>
<text x="212.1" y="198.7">Sip. Ölçüsü:</text>
<text x="212.3" y="202.7">Ağırlık:</text>
</g>
<g font-size="2.6">
<text x="273.4" y="190.4">0</text>
<text x="265.9" y="194.4">GENEL TOLERANS</text>
<text x="264.2" y="198.5">DIN 7168 m T</text>
<text x="264.3" y="202.6">ÖLÇEK</text>
<text x="277.6" y="202.6">1:1</text>
<text x="286.5" y="202.6">A4</text>
</g>
<g font-size="2.5">
<text x="138.3" y="190.5">Parça Adı:</text>
<text x="138.5" y="186.5">Parça Kodu:</text>
<text x="201.2" y="186.5">Ü.Kodu:</text>
<text x="138.3" y="194.5">Kaplama Şekli:</text>
<text x="138.3" y="198.6">Isıl İşlem:</text>
<text x="6.7" y="206.7">E:\My Backups\server yedek\ARGE\TASARIMLAR\PROJELER_01\</text>
</g>
</svg>
